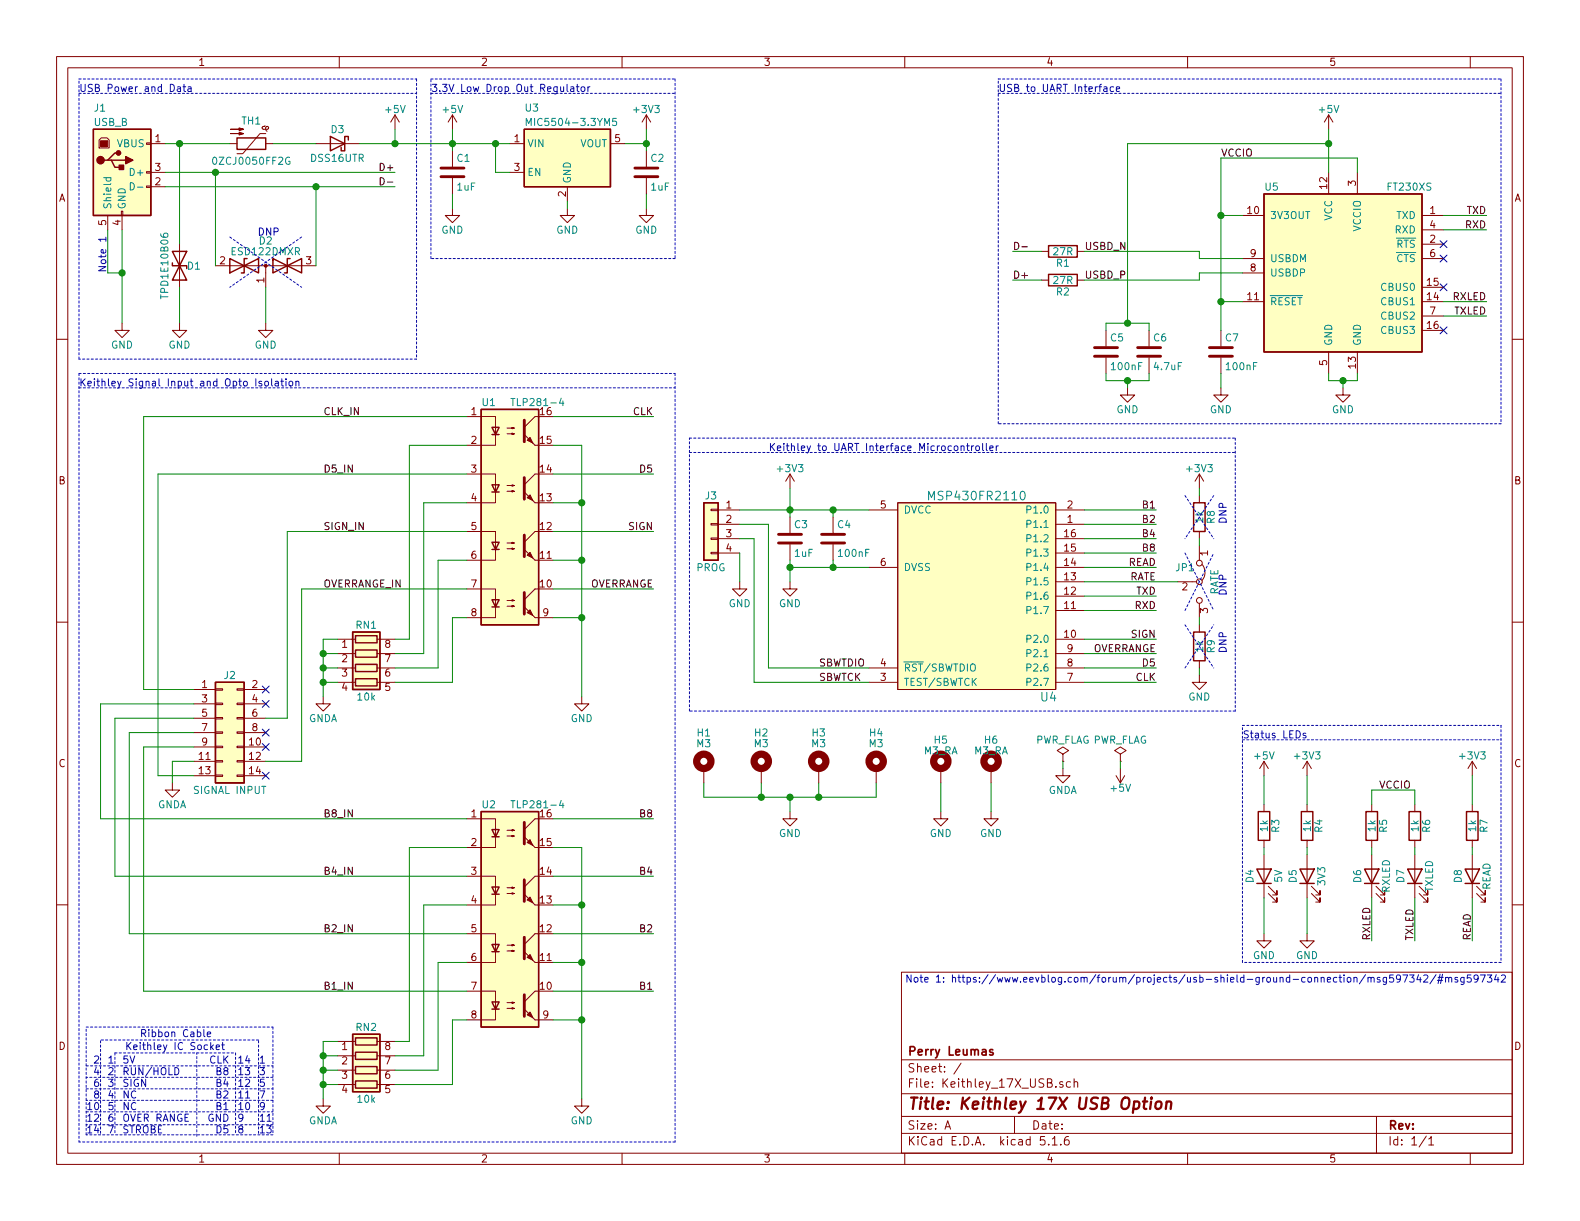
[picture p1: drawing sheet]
<svg xmlns="http://www.w3.org/2000/svg" width="279mm" height="216mm" viewBox="0 0 279 216" stroke-linecap="round" stroke-linejoin="round" font-family="sans-serif">
<g fill="none" stroke="#840000" stroke-width=".18">
<path d="M10 10h259.4v195.9h-259.4zM12 12h255.4v191.9h-255.4zM60 10v2M110 10v2M160 10v2M210 10v2M260 10v2M17.5 24.8l.4-.4h1l.4 .4v1.4h-1.8zM19 38.1v2.5M21.5 37.3h.2v.8h-.2zM21.6 38.1v2.5M25.9 32.9h.8v.2h-.8z"/>
<path d="M25.9 30.4h.8v.2h-.8zM25.9 25.3h.8v.2h-.8zM26.7 25.4h2.5M26.7 30.5h2.5M26.7 33h2.5M40.6 25.4h1.3M46.9 22.2l-.2 .2h-.2l-.1 .3 .1 .2h.8l.2-.2-.1-.3h-.3l-.1 .3v.3l.2 .2M47 23.6h-1l-3.1 3.6h-1M47 25.4h1.3M55.9 25.4h7.6M69.8 20.3l-.7 1.3M69.8 20.3v2.6"/>
<path d="M69.8 20.3l.8 1.3M80 36.8v1.3h1.3l-1.3 1.3-1.3-1.3h1.3M80 20.3l-.8 1.3M80 20.3v2.6M80 26.7v2.8M80 31.5v2.8M80 20.3l.8 1.3M90.2 25.4h2.5M90.2 30.5h2.5M100.3 36.8v1.3h1.3l-1.3 1.3-1.2-1.3h1.2M100.3 33v2.6M107.9 25.4h2.6"/>
<path d="M114.3 36.8v1.3h1.3l-1.3 1.3-1.3-1.3h1.3M114.3 20.3v2.6M114.3 26.7v2.8M114.3 31.5v2.8M114.3 20.3l-.8 1.3M114.3 20.3l.8 1.3M219.7 38.1h3.8M234.9 20.3l-.7 1.3M234.9 20.3v2.6M234.9 30.5v3.8M234.9 20.3l.8 1.3M240 30.5v3.8"/>
<path d="M251.5 38.1h3.8M10 60h2M21.6 57.2v1.2h1.3l-1.3 1.3-1.3-1.3h1.3M31.7 57.2v1.2h1.3l-1.3 1.3-1.2-1.3h1.2M31.7 43.2v7.6M38.1 47h17.8M47 57.2v1.2h1.3l-1.3 1.3-1.3-1.3h1.3M47 47v3.8M184.1 49.5h1.3M184.1 44.5h1.3M190.5 49.5h1.3M190.5 44.5h1.3"/>
<path d="M195.6 58.4v2.8M203.2 58.4v2.8M215.9 58.4v2.8M219.7 53.3h3.8M219.7 45.7h3.8M219.7 48.3h3.8M251.5 53.3h3.8M251.5 50.8h3.8M251.5 58.4h3.8M251.5 43.2h3.8M251.5 40.6h3.8M251.5 45.7h3.8"/>
<path d="M251.5 55.9h3.8M267.4 60h2M82.5 73.7h5.1v5h-5.1M89.7 76.7h1.2l-.3 .1v-.2l.3 .1M89.7 75.7h1.2l-.3 .1v-.2l.3 .1M94.6 78.7h.6M95.2 73.7h-.6l-1.9 1.9M195.6 63.2v2.8M199.4 68.6v1.3h1.3l-1.3 1.2-1.3-1.2h1.3M203.2 63.2v2.8M215.9 68.6v1.3h1.3l-1.3 1.2-1.3-1.2h1.3M215.9 63.2v2.8"/>
<path d="M234.9 62.2v3.8M237.5 68.6v1.3h1.3l-1.3 1.2-1.3-1.2h1.3M240 62.2v3.8M82.5 94h5.1v5.1h-5.1M82.5 83.8h5.1v5.1h-5.1M89.7 97h1.2l-.3 .2v-.3l.3 .1M89.7 96h1.2l-.3 .1v-.2l.3 .1M89.7 86.9h1.2l-.3 .1v-.3l.3 .2M89.7 85.9h1.2l-.3 .1v-.3l.3 .2M94.6 99.1h.6M94.6 88.9h.6M95.2 94h-.6l-1.9 1.9"/>
<path d="M95.2 83.8h-.6l-1.9 1.9M125.7 97.7h1.3v.2h-1.3zM125.7 95.1h1.3v.3h-1.3zM125.7 90h1.3v.3h-1.3zM125.7 92.6h1.3v.2h-1.3zM127 90.2h3.8M127 92.7h3.8M127 95.3h3.8M127 97.8h3.8M139.7 83.8v2.6M139.7 91.4v2.8M139.7 96.3v2.8"/>
<path d="M139.7 83.8l-.8 1.3M139.7 83.8l.8 1.3M147.3 91.4v2.8M147.3 96.3v2.8M153.7 90.2h5M158.7 88.9h28v33h-28zM186.7 90.2h5.1M186.7 92.7h5.1M186.7 95.3h5.1M186.7 97.8h5.1M212.1 83.8v2.6M212.1 87.6v1.3"/>
<path d="M212.1 94v1.3M212.1 96.5v2.6M212.1 83.8l-.8 1.3M212.1 83.8l.8 1.3M212.6 99.8a2.26 2.26 0 0 1 0 2.8M10 110h2M59.7 115.6h3.2M59.7 113h3.2M59.7 118.1h3.2M66.7 115.6h3.1M66.7 113h3.1M66.7 118.1h3.1"/>
<path d="M82.5 104.1h5.1v5.1h-5.1M89.7 107.2h1.2l-.3 .1v-.2l.3 .1M89.7 106.2h1.2l-.3 .1v-.3l.3 .2M94.6 109.2h3.2M95.2 104.1h-.6l-1.9 1.9M130.8 102.9v1.2h1.3l-1.3 1.3-1.3-1.3h1.3M139.7 102.9v1.2h1.3l-1.3 1.3-1.3-1.3h1.3M153.7 118.1h5M153.7 100.3h5M186.7 115.6h5.1M186.7 113h5.1M186.7 118.1h5.1"/>
<path d="M186.7 102.9h5.1M186.7 108h5.1M186.7 105.4h5.1M186.7 100.3h5.1M208.3 102.9h3.3M212.1 119.4v1.3h1.3l-1.3 1.2-1.3-1.2h1.3M212.1 106.7v2.5M212.1 110.5v1.3M212.1 116.8v1.3M267.4 110h2M30.5 138.4v1.3h-1.3l1.3 1.3 1.2-1.3h-1.2M34.3 121.9h3.8"/>
<path d="M34.3 132.1h3.8M34.3 134.6h3.8M34.3 137.2h3.8M34.3 124.5h3.8M34.3 127h3.8M34.3 129.5h3.8M38.1 134.5h1.3v.2h-1.3zM38.1 137h1.3v.3h-1.3zM38.1 132h1.3v.2h-1.3zM38.1 126.9h1.3v.2h-1.3zM38.1 124.3h1.3v.3h-1.3zM38.1 121.8h1.3v.2h-1.3z"/>
<path d="M38.1 129.4h1.3v.3h-1.3zM41.9 134.5h1.3v.2h-1.3zM41.9 137h1.3v.3h-1.3zM41.9 132h1.3v.2h-1.3zM41.9 126.9h1.3v.2h-1.3zM41.9 124.3h1.3v.3h-1.3zM41.9 121.8h1.3v.2h-1.3zM41.9 129.4h1.3v.3h-1.3zM43.2 121.9h3.8M43.2 132.1h3.8M43.2 134.6h3.8M43.2 137.2h3.8"/>
<path d="M43.2 124.5h3.8M43.2 127h3.8M43.2 129.5h3.8M57.1 123.2v1.3h1.3l-1.3 1.2-1.2-1.2h1.2M59.7 120.7h3.2M66.7 120.7h3.1M102.9 123.2v1.3h1.2l-1.2 1.2-1.3-1.2h1.3M124.5 135.9v2.5M134.6 135.9v2.5M144.8 135.9v2.5M153.7 120.7h5M154.9 135.9v2.5"/>
<path d="M166.4 135.9v2.5M175.3 135.9v2.5M186.7 120.7h5.1M188 133.4l1-.7-1-.6-1.1 .6 1.1 .7v1.2M188 134.6h.1M188 135.9v1.3h1.2l-1.2 1.2-1.3-1.2h1.3M197.4 137.2l.7 1.2M198.1 133.4l1-.7-1-.6-1 .6 1 .7v1.2M198.1 134.6h.1M198.1 135.9v2.5M198.9 137.2l-.8 1.2M223.5 134.6l-.7 1.3"/>
<path d="M223.5 134.6v2.6M223.5 134.6l.8 1.3M231.1 134.6l-.7 1.3M231.1 134.6v2.6M231.1 134.6l.8 1.3M260.3 134.6v2.6M260.3 134.6l-.7 1.3M260.3 134.6l.8 1.3M10 160h2M82.5 144.8h5.1v5.1h-5.1M82.5 154.9h5.1v5.1h-5.1M89.7 147.8h1.2l-.3 .2v-.3l.3 .1"/>
<path d="M89.7 146.8h1.2l-.3 .1v-.2l.3 .1M89.7 158h1.2l-.3 .1v-.2l.3 .1M89.7 157h1.2l-.3 .1v-.3l.3 .2M94.6 149.9h.6M95.2 144.8h-.6l-1.9 1.9M95.2 154.9h-.6l-1.9 1.9M139.7 143.5v1.3h1.3l-1.3 1.3-1.3-1.3h1.3M166.4 143.5v1.3h1.2l-1.2 1.3-1.3-1.3h1.3M175.3 143.5v1.3h1.2l-1.2 1.3-1.3-1.3h1.3M223.5 142.2v1.3M223.5 148.6v1.3M223.5 151.1v7.7"/>
<path d="M224.3 158l1.5 1.5v-.7v.7h-.8M224.3 156.7l1.5 1.5v-.7v.7h-.8M231.1 142.2v1.3M231.1 148.6v1.3M231.1 151.1v7.7M231.9 158l1.5 1.5v-.7v.7h-.7M231.9 156.7l1.5 1.5v-.7v.7h-.7M242.6 142.2v1.3M242.6 148.6v1.3M242.6 151.1v7.7M243.3 158l1.6 1.5v-.7v.7h-.8M243.3 156.7l1.6 1.5v-.7v.7h-.8"/>
<path d="M250.2 142.2v1.3M250.2 148.6v1.3M250.2 151.1v7.7M251 158l1.5 1.5v-.7v.7h-.8M251 156.7l1.5 1.5v-.7v.7h-.8M260.3 142.2v1.3M260.3 148.6v1.3M260.3 151.1v7.7M261.1 158l1.5 1.5v-.7v.7h-.7M261.1 156.7l1.5 1.5v-.7v.7h-.7M267.4 160h2M82.5 175.3h5.1v5h-5.1"/>
<path d="M82.5 165.1h5.1v5.1h-5.1M89.7 178.3h1.2l-.3 .1v-.2l.3 .1M89.7 177.3h1.2l-.3 .1v-.2l.3 .1M89.7 168.1h1.2l-.3 .2v-.3l.3 .1M89.7 167.1h1.2l-.3 .2v-.3l.3 .1M94.6 170.2h.6M94.6 160h.6M95.2 175.3h-.6l-1.9 1.9M95.2 165.1h-.6l-1.9 1.9M159.4 171.9h108v32h-108zM223.5 165.1v1.3h1.3l-1.3 1.2-1.3-1.2h1.3M231.1 165.1v1.3h1.3l-1.3 1.2-1.2-1.2h1.2"/>
<path d="M57.1 194.3v1.3h1.3l-1.3 1.3-1.2-1.3h1.2M59.7 186.7h3.2M59.7 184.2h3.2M59.7 189.2h3.2M59.7 191.8h3.2M66.7 186.7h3.1M66.7 184.2h3.1M66.7 189.2h3.1M66.7 191.8h3.1M94.6 180.3h3.2M102.9 194.3v1.3h1.2l-1.2 1.3-1.3-1.3h1.3M159.4 197.4h108"/>
<path d="M159.4 193.4h108M159.4 187.4h108M167.1 199.7l.5-1.5 .5 1.5M167.2 199.2h.8M170 188l-1.3 1.9M179.4 197.4v3M187.9 191.3h-.3l-.2 .2 .1 .2 .4 .1v.4h-.5M189.3 191.3h-.4l-.3 .2v.6l.3 .2 .4-.1M189.9 191.4l.2-.1h.4l.1 1M189.9 190.8v1.5M243.4 197.4v6.5M60 203.9v2"/>
<path d="M110 203.9v2M159.4 200.4h108M160 203.9v2M184.7 201h-.7l-.1 .7 .2-.2 .6 .1 .1 .2-.1 .5-.2 .2-.6-.2M185.4 202.3v.2M186.1 201.4l.4-.4v1.5M186.1 202.5h.8M187.6 202.3v.2M189 201a.62 .62 0 0 0-.8 .6l.1 .7 .2 .2 .5-.2 .1-.5-.1-.2-.5-.1-.3 .3M210 203.9v2M252.2 200.9l-1.2 1.9M252.7 201.4l.4-.4v1.5"/>
<path d="M252.7 202.5h.8M260 203.9v2"/>
<circle cx="212.1" cy="99.6" r=".51"/>
<circle cx="212.1" cy="106.2" r=".51"/>
<circle cx="212.1" cy="102.9" r=".51"/>
</g>
<path d="M202.1 194.8h.8M202.5 194.1l-.2 1.7v.2l.4 .1M203.6 194.8l-.2 1.3M203.6 194.1v.2M204.6 194.8a.53 .53 0 0 1 .8 .3l-.1 .6a.54 .54 0 0 1-.5 .4 .54 .54 0 0 1-.5-.4l.1-.6zM206.3 194.9a.5 .5 0 0 1 .8 .1l-.1 1.1M206.3 194.8l-.2 1.3" fill="none" stroke="#840000" stroke-width=".41"/>
<path d="M175.6 185.6h-.4l-.2 .2 .1 .2 .5 .1v.4h-.6" fill="none" stroke="#840000" stroke-width=".3"/>
<g fill="#ffffc2" stroke="#ffffc2" stroke-width=".18">
<path d="M38.1 120.7h5.1v17.7h-5.1z"/>
<path d="M124.5 88.9h2.5v10.2h-2.5z"/>
<path d="M62.4 111.8h4.8v10.1h-4.8z"/>
<path d="M85.1 143.5h10.1v38.1h-10.1z"/>
<path d="M223.5 34.3h28v27.9h-28z"/>
<path d="M85.1 72.4h10.1v38.1h-10.1z"/>
<path d="M92.7 22.9h15.2v10.1h-15.2z"/>
<path d="M62.4 182.9h4.8v10.1h-4.8z"/>
<path d="M158.7 88.9h28v33h-28z"/>
<path d="M16.5 22.9h10.2v15.2h-10.2z"/>
</g>
<g fill="none" stroke="#840000" stroke-width=".25">
<path d="M16.5 22.9h10.2v15.2h-10.2zM19 28.3h.7l.6 1.3h1.3M19.7 28.3h2.5M21 27.1h-.7l-1.3 1.2h-.6M41.9 24.4h5.1v2h-5.1zM58.4 24.1l2.6 1.3-2.6 1.3zM61.6 24.8v-.7h-.6v2.6h-.7v-.7M92.7 22.9h15.2v10.1h-15.2zM223.5 34.3h28v27.9h-28zM30.5 46.5v.5h2.5v.5M30.5 44.5l2.5 5h-2.5l2.5-5zM40.6 45.7v2.6l5.1-2.6v2.6z"/>
<path d="M43.7 45.7h-.5v2.6h-.5M48.3 45.7v2.6l5-2.6v2.6zM51.3 45.7h-.5v2.6h-.5M185.4 48.5h5.1v2h-5.1zM185.4 43.4h5.1v2.1h-5.1zM85.1 72.4h10.1v38.1h-10.1zM87 75.6h1.3l-.7 1.2zM87 76.8h1.3M87 95.9h1.3l-.7 1.3zM87 85.7h1.3l-.7 1.3zM87 97.2h1.3M87 87h1.3"/>
<path d="M124.5 88.9h2.5v10.2h-2.5zM211.1 88.9h2v5.1h-2zM62.4 111.8h4.8v10.1h-4.8zM62.9 114.9h3.8v1.3h-3.8zM62.9 112.4h3.8v1.3h-3.8zM62.9 117.5h3.8v1.2h-3.8zM87 106h1.3l-.7 1.3zM87 107.3h1.3M211.1 111.8h2v5h-2zM38.1 120.7h5.1v17.7h-5.1zM62.9 120h3.8v1.3h-3.8zM85.1 143.5h10.1v38.1h-10.1z"/>
<path d="M87 146.7h1.3l-.7 1.3zM87 156.8h1.3l-.7 1.3zM87 148h1.3M87 158.1h1.3M222.2 153.7h2.6l-1.3 2.5zM222.2 156.2h2.6M222.5 143.5h2v5.1h-2zM229.9 153.7h2.5l-1.3 2.5zM229.9 156.2h2.5M230.1 143.5h2.1v5.1h-2.1zM241.3 153.7h2.5l-1.2 2.5zM241.3 156.2h2.5"/>
<path d="M241.6 143.5h2v5.1h-2zM248.9 153.7h2.6l-1.3 2.5zM248.9 156.2h2.6M249.2 143.5h2v5.1h-2zM259.1 153.7h2.5l-1.3 2.5zM259.1 156.2h2.5M259.3 143.5h2.1v5.1h-2.1zM87 177.2h1.3l-.7 1.2zM87 167h1.3l-.7 1.3zM87 178.4h1.3M87 168.3h1.3M62.4 182.9h4.8v10.1h-4.8z"/>
<path d="M62.9 186.1h3.8v1.2h-3.8zM62.9 183.5h3.8v1.3h-3.8zM62.9 188.6h3.8v1.3h-3.8zM62.9 191.1h3.8v1.3h-3.8z"/>
</g>
<g fill="#840000" stroke="#840000" stroke-width=".18">
<path d="M92.7 148l1.9 1.9z"/>
<path d="M93.2 149l.5-.5 .5 1z"/>
<path d="M92.7 178.4l1.9 1.9z"/>
<path d="M92.7 168.3l1.9 1.9z"/>
<path d="M92.7 158.1l1.9 1.9z"/>
<path d="M93.2 179.5l.5-.6 .5 1.1z"/>
<path d="M93.7 168.8l.5 1-1-.5z"/>
<path d="M93.2 159.1l.5-.5 .5 1z"/>
<path d="M40.8 22.9h2.3l-.8 .2v-.5l.8 .3z"/>
<path d="M40.8 23.6h2.3l-.8 .3v-.5l.8 .2z"/>
<path d="M92.7 76.8l1.9 1.9z"/>
<path d="M93.2 77.9l.5-.6 .5 1.1z"/>
<path d="M92.7 107.3l1.9 1.9z"/>
<path d="M92.7 97.2l1.9 1.9z"/>
<path d="M92.7 87l1.9 1.9z"/>
<path d="M93.2 108.3l.5-.5 .5 1z"/>
<path d="M93.2 98.2l.5-.5 .5 1z"/>
<path d="M93.7 87.5l.5 1-1-.5z"/>
<path d="M17.8 24.9h1.2v1h-1.2z"/>
<circle cx="47" cy="47" r=".25"/>
</g>
<g fill="none" stroke="#840000" stroke-width=".51">
<path d="M78 31.2h4M78 29.7h4M112.3 31.2h4M112.3 29.7h4M92.7 74.3v3.8M193.5 63h4.1M193.5 61.5h4.1M201.2 63h4M201.2 61.5h4M213.9 63h4M213.9 61.5h4M92.7 94.6v3.8"/>
<path d="M92.7 84.5v3.8M137.7 96h4M137.7 94.5h4M145.3 96h4.1M145.3 94.5h4.1M92.7 104.8v3.8M92.7 145.4v3.8M92.7 155.6v3.8M92.7 175.9v3.8M92.7 165.7v3.8"/>
</g>
<g fill="none" stroke="#008484" stroke-width=".18">
<path d="M18.3 31.4h1.3M18.8 31.4v.4l.2 .2 .6-.1v-.5M23 32.3a.64 .64 0 0 1 .8 .6 .64 .64 0 0 1-.8 .7zM24.3 33.1h1M51.2 27.9a.59 .59 0 0 0-.7 .5 .59 .59 0 0 0 .7 .6l.1-.5h-.3M93.1 22.2v-1.3l.4 .9 .4-.9v1.3M109 20.9h-.6l-.1 .6 .2-.1 .5 .1v.6l-.2 .1-.5-.1M90.3 70.5h.8M99.2 70.4l-.3 .9h.8M99.5 70.9v.8M164.2 88.4v-1.5l.5 1.1 .5-1.1v1.5M180.5 87l.3-.1a.82 .82 0 0 1 .6 .6 .82 .82 0 0 1-.3 .8l-.2 .1a.84 .84 0 0 1-.4-1.4z"/>
<path d="M90.3 141.6h.8M99.2 141.5l-.3 .9h.8M99.5 142v.8"/>
</g>
<g fill="none" stroke="#840000" stroke-width="1.3">
<circle cx="124.5" cy="134.6" r="1.27"/>
<circle cx="134.6" cy="134.6" r="1.27"/>
<circle cx="144.8" cy="134.6" r="1.27"/>
<circle cx="154.9" cy="134.6" r="1.27"/>
<circle cx="166.4" cy="134.6" r="1.27"/>
<circle cx="175.3" cy="134.6" r="1.27"/>
</g>
<g fill="#840000" stroke="#840000" stroke-width=".25">
<path d="M21.1 29.2h.7v.8h-.7z"/>
<path d="M22.2 27.7l1.3 .6-1.3 .7z"/>
<circle cx="17.8" cy="28.3" r=".63"/>
<circle cx="21" cy="27.1" r=".38"/>
</g>
<g fill="none" stroke="#0000c2" stroke-width=".18" stroke-dasharray=".4 .4">
<path d="M14 14h59.7M14 16.5h59.7M73.7 14v49.5M76.2 16.5h43.2M76.2 14h43.2M119.4 14v31.7M176.5 14h88.9M176.5 16.5h88.9M265.4 14v60.9M40.6 41.9l12.7 8.9M53.3 41.9l-12.7 8.9M76.2 45.7v-31.7"/>
<path d="M119.4 45.7h-43.2M14 63.5v-49.5M14 66h105.4M14 68.6h105.4M14 66v135.9M73.7 63.5h-59.7M119.4 66v135.9M121.9 77.5h96.5M176.5 74.9v-60.9M218.4 77.5v48.2M265.4 74.9h-88.9M121.9 80h96.5"/>
<path d="M209.5 97.8l5.1 10.2M209.5 87.6l5.1 7.7M214.6 87.6l-5.1 7.7M209.5 118.1l5.1-7.6M209.5 110.5l5.1 7.6M209.5 108l5.1-10.2M121.9 125.7v-48.2M218.4 125.7h-96.5M219.7 128.3h45.7M219.7 130.8h45.7M265.4 128.3v41.9M219.7 170.2v-41.9"/>
<path d="M265.4 170.2h-45.7M15.2 188.5h33.1M15.2 192.5h33.1M15.2 196.6h33.1M15.2 181.6h33.1M17.8 184v16.7M20.3 186.2h21.4M20.3 186.2v14.5M41.7 186.2v14.5M45.7 183.9h-27.9M45.7 184v16.7M48.3 190.5h-33.1"/>
<path d="M48.3 194.6h-33.1M48.3 198.9h-33.1M48.3 181.6v19.1M15.2 200.7v-19.1M34.8 200.9v-14.7M48.3 200.7h-33.1M119.4 201.9h-105.4"/>
</g>
<g fill="none" stroke="#008400" stroke-width=".18">
<path d="M29.2 25.4h11.4M29.2 30.5h40.6M29.2 33h40.6M31.7 25.4v17.8M38.1 30.5v16.5M48.3 25.4h7.6M55.9 33v14M63.5 25.4h26.7M69.8 22.9v2.5M80 22.9v3.8M80 34.3v2.5M87.6 25.4v5.1h2.6"/>
<path d="M100.3 35.6v1.2M110.5 25.4h3.8M114.3 22.9v3.8M114.3 34.3v2.5M215.9 38.1h3.8M234.9 25.4h-35.5v31.8M234.9 22.9v7.6M240 30.5v-2.6h-24.1v30.5M255.3 38.1h7.6M19 40.6v7.7h2.6M21.6 40.6v16.6M31.7 50.8v6.4"/>
<path d="M47 50.8v6.4M179.1 44.5h5M179.1 49.5h5M191.8 44.5h20.3v1.2h7.6M195.6 58.4v-1.2h7.6v1.2M215.9 53.3h3.8M219.7 48.3h-7.6v1.2h-20.3M255.3 53.3h7.6M255.3 55.9h7.6M255.3 40.6h7.6M82.5 73.7h-57.1v48.2h8.9M82.5 78.7h-10.1v34.3h-2.6"/>
<path d="M97.8 78.7h5.1v44.5M97.8 73.7h17.8M195.6 66v1.3h7.6v-1.3M199.4 67.3v1.3M215.9 66v2.6M234.9 66v1.3h5.1v-1.3M237.5 67.3v1.3M82.5 99.1h-5v19h-7.7M82.5 83.8h-54.6v53.4h6.4M82.5 94h-31.7v33h-3.8M82.5 88.9h-7.6v26.7h-5.1M97.8 99.1h5.1"/>
<path d="M97.8 94h17.8M97.8 88.9h5.1M97.8 83.8h17.8M130.8 95.3h2.5v25.4h20.4M130.8 92.7h5.1v25.4h17.8M130.8 97.8v5.1M130.8 90.2h22.9M139.7 86.4v5M139.7 99.1v3.8M147.3 90.2v1.2M147.3 99.1v1.2M191.8 95.3h12.7"/>
<path d="M191.8 92.7h12.7M191.8 90.2h12.7M191.8 97.8h12.7M212.1 86.4v1.2M212.1 95.3v1.2M57.1 115.6h2.6M57.1 118.1h2.6M59.7 113h-2.6v10.2M82.5 104.1h-29.2v30.5h-6.3M82.5 109.2h-2.5v11.5h-10.2M97.8 109.2h5.1M97.8 104.1h17.8"/>
<path d="M139.7 100.3h14M191.8 113h12.7M191.8 100.3h12.7M191.8 115.6h12.7M191.8 118.1h12.7M191.8 102.9h16.5M191.8 105.4h12.7M191.8 108h12.7M212.1 109.2v1.3M212.1 118.1v1.3M34.3 134.6h-3.8v3.8M34.3 132.1h-8.9v43.2h57.1"/>
<path d="M34.3 127h-14v27.9h62.2M34.3 124.5h-16.5v20.3h64.7M34.3 129.5h-11.4v35.6h59.6M57.1 120.7h2.6M124.5 138.4v2.6h30.4v-2.6M134.6 138.4v2.6M144.8 138.4v2.6M166.4 138.4v5.1M175.3 138.4v5.1M188 134.6v1.3M191.8 120.7h12.7M198.1 134.6v1.3"/>
<path d="M223.5 137.2v5M231.1 137.2v5M260.3 137.2v5M82.5 149.9h-10.1v34.3h-2.6M97.8 149.9h5.1v44.4M97.8 144.8h17.8M97.8 154.9h17.8M139.7 141v2.5M223.5 149.9v1.2M223.5 158.8v6.3M231.1 149.9v1.2M231.1 158.8v6.3"/>
<path d="M242.6 142.2v-2.5h7.6v2.5M242.6 149.9v1.2M242.6 158.8v7.6M250.2 149.9v1.2M250.2 158.8v7.6M260.3 149.9v1.2M260.3 158.8v7.6M82.5 160h-7.6v26.7h-5.1M82.5 170.2h-5v19h-7.7M97.8 175.3h17.8M97.8 165.1h17.8M97.8 170.2h5.1"/>
<path d="M97.8 160h5.1M57.1 186.7h2.6M57.1 189.2h2.6M57.1 191.8h2.6M59.7 184.2h-2.6v10.1M82.5 180.3h-2.5v11.5h-10.2M97.8 180.3h5.1"/>
</g>
<path d="M67.2 31.4a.64 .64 0 0 1 .7 .7 .64 .64 0 0 1-.7 .6zM68.5 32.2h1M179.4 42.8a.64 .64 0 0 1 .8 .7 .64 .64 0 0 1-.8 .6zM180.7 43.6h1" fill="none" stroke="#000" stroke-width=".18"/>
<g fill="none" stroke="#0000c2" stroke-width=".18">
<path d="M31.4 15.4h.5v.8M31.9 15.6l-.4 .1-.2 .2 .1 .2h.5M32.4 15.3h.4M32.5 14.9v1.1l.3 .2M33.3 15.4h.5v.8M33.8 15.6l-.4 .1-.2 .2 .2 .3 .4-.1M100.3 14.9v1.1l.2 .2M100.9 15.4h.5l.1 .8M101.5 15.6l-.4 .1-.2 .2v.2h.6M101.9 15.3h.5M102.1 14.9v1.1l.3 .2M102.9 15.4l.3-.1 .2 .3-.1 .5-.3 .1-.3-.2z"/>
<path d="M104 15.3v.9M104.3 15.3l-.3 .3M195.2 15.4h.5l.1 .8M195.8 15.6l-.4 .1-.3 .2 .1 .2h.6M196.9 15.4l-.4-.1-.2 .3 .1 .5h.5M197.4 15.7l.6-.1-.1-.2-.3-.1-.2 .2 .1 .6h.4M18.7 42.3h-1.3l.4 .4M18.7 41.9v.8M46.3 67.5l-.3-.1-.2 .2v.2l.5 .1v.3h-.5M46.9 67.5l.3-.1 .3 .2v.4l-.3 .2h-.3l-.1-.2zM48 67v1.1l.2 .1M48.7 67.5h.5v.7"/>
<path d="M49.2 67.7l-.4 .1-.2 .1 .1 .3h.5M49.7 67.4h.4M49.8 67v1.1l.3 .1M50.6 67v.1M50.6 67.4v.8M51.2 67.5l.2-.1 .3 .1 .1 .5-.2 .2h-.2l-.2-.1zM52.3 67.5l.2-.1 .3 .1 .1 .7M52.3 67.4v.8M170 79l.1-.2 .3 .1 .1 .8M170 78.8v.9M170.9 78.8h.5M171.1 78.4v1.1l.3 .2"/>
<path d="M171.8 78.8v.9M172.2 78.8l-.4 .3M172.6 79l.2-.2 .4 .2v.5l-.1 .1-.3 .1-.2-.1zM173.8 78.4v1.1l.1 .2M174.4 78.4v1.1l.2 .2M175 79.2l.6-.1v-.2l-.4-.1-.2 .2 .1 .6h.5M176.2 78.8v.9M176.5 78.8l-.3 .3M230.9 129.7l-.3-.1-.2 .2 .1 .2 .4 .1v.3h-.5M241.9 172.9l.2-.1 .3 .1v.8M242.4 173l.2-.2 .3 .1 .1 .8M244 172.9l-.3-.1-.2 .2 .1 .2 .4 .1v.3h-.5"/>
<path d="M245.2 172.8v1l-.3 .3-.3-.1M245.2 172.9l-.4-.1-.2 .3 .1 .5h.5M246.4 172.4h-.6l-.1 .6 .5-.1 .3 .2v.3l-.3 .3-.5-.2M247.6 172.9l-.2 .3-.4-.1-.1-.2 .1-.4 .2-.1h.2l.2 .2a.97 .97 0 0 1-.2 1l-.4 .1M248.1 172.4h.8l-.5 1.3M249.3 172.4h.8l-.4 .5 .3 .1v.6l-.5 .1-.2-.2M250.9 172.3l-.4 .9h.8M251.2 172.8v.9M251.8 172.5l.4-.1 .3 .3-.8 1h.8M253.9 172.3l-1 1.7M254.2 173.4h.9M254.3 172.8h.9"/>
<path d="M254.7 172.3l-.4 1.6M255.1 172.3l-.4 1.6M255.6 172.9l.2-.1 .3 .1 .1 .8M255.6 172.8v.9M256.2 173l.2-.2 .3 .1v.8M257.8 172.9l-.3-.1-.2 .2v.2l.5 .1v.3h-.5M258.9 172.8v1.2l-.3 .1-.2-.1M258.9 172.9l-.4-.1-.2 .3 .1 .5h.5M260.1 172.4h-.6l-.1 .6 .2-.1 .5 .1v.5l-.2 .2-.5-.2M261.4 172.9l-.3 .3-.3-.1-.1-.2 .1-.4 .3-.1 .2 .1a.84 .84 0 0 1-.3 1.2h-.2M261.8 172.4h.9l-.6 1.3M263 172.4h.8l-.4 .5 .3 .1 .1 .4-.2 .3-.6-.2"/>
<path d="M264.6 172.3l-.3 .9h.8M264.9 172.8v.9M265.5 172.5l.5-.1 .2 .3v.2l-.8 .8h.8M22.4 184.3v1.3M22.6 184.9l.6 .7M23.2 184.3l-.8 .8M23.6 185.2l.7-.1-.1-.3h-.4l-.2 .1 .1 .6h.5M25 182.7h.7l.1-.2-.1-.3-.2-.2h-.5v1.3M25.3 182.7l.5 .6M30.9 188.8a.64 .64 0 0 1 .7 .6 .64 .64 0 0 1-.7 .6zM39.2 184.8h.5M39.4 184.3v1.1l.3 .2"/>
</g>
<g fill="#008400" stroke="#008400" stroke-width=".25">
<circle cx="102.9" cy="99.1" r=".51"/>
<circle cx="80" cy="25.4" r=".51"/>
<circle cx="57.2" cy="186.7" r=".51"/>
<circle cx="57.2" cy="120.7" r=".51"/>
<circle cx="21.6" cy="48.3" r=".51"/>
<circle cx="57.2" cy="118.1" r=".51"/>
<circle cx="57.2" cy="115.6" r=".51"/>
<circle cx="57.2" cy="189.2" r=".51"/>
<circle cx="69.9" cy="25.4" r=".51"/>
<circle cx="114.3" cy="25.4" r=".51"/>
<circle cx="102.9" cy="88.9" r=".51"/>
<circle cx="102.9" cy="109.2" r=".51"/>
<circle cx="199.4" cy="57.2" r=".51"/>
<circle cx="144.8" cy="141" r=".51"/>
<circle cx="235" cy="25.4" r=".51"/>
<circle cx="134.6" cy="141" r=".51"/>
<circle cx="199.4" cy="67.3" r=".51"/>
<circle cx="57.2" cy="191.8" r=".51"/>
<circle cx="139.7" cy="141" r=".51"/>
<circle cx="55.9" cy="33" r=".51"/>
<circle cx="38.1" cy="30.5" r=".51"/>
<circle cx="31.8" cy="25.4" r=".51"/>
<circle cx="215.9" cy="38.1" r=".51"/>
<circle cx="139.7" cy="90.2" r=".51"/>
<circle cx="237.5" cy="67.3" r=".51"/>
<circle cx="87.6" cy="25.4" r=".51"/>
<circle cx="102.9" cy="170.2" r=".51"/>
<circle cx="102.9" cy="180.3" r=".51"/>
<circle cx="215.9" cy="53.3" r=".51"/>
<circle cx="139.7" cy="100.3" r=".51"/>
<circle cx="147.3" cy="90.2" r=".51"/>
<circle cx="102.9" cy="160" r=".51"/>
<circle cx="147.3" cy="100.3" r=".51"/>
</g>
<g fill="none" stroke="#000084" stroke-width=".18">
<path d="M254.7 45.1l1.2 1.2M254.7 57.8l1.2 1.2M254.7 50.2l1.2 1.2M254.7 42.6l1.2 1.2M255.9 45.1l-1.2 1.2M255.9 57.8l-1.2 1.2M255.9 50.2l-1.2 1.2M255.9 42.6l-1.2 1.2M46.4 121.3l1.2 1.2M46.4 123.9l1.2 1.2M46.4 128.9l1.2 1.2M46.4 131.5l1.2 1.2"/>
<path d="M46.4 136.6l1.2 1.2M47.6 121.3l-1.2 1.2M47.6 123.9l-1.2 1.2M47.6 128.9l-1.2 1.2M47.6 131.5l-1.2 1.2M47.6 136.6l-1.2 1.2"/>
</g>
<text font-size="2.8" fill="#840000" x="160.4" y="196.2">Title: Keithley 17X USB Option</text>
<g font-size="2.1" fill="#008484">
<text x="164.9" y="88.5">MSP430FR2110</text>
<text x="184.1" y="124">U4</text>
</g>
<g font-size="2.1" fill="#840000">
<text x="160.4" y="189.6">Sheet: /</text>
<text x="160.4" y="186.6">Perry Leumas</text>
<text x="160.4" y="192.3">File: Keithley_17X_USB.sch</text>
<text x="160.4" y="202.5">KiCad E.D.A. kicad 5.1.6</text>
<text x="160.4" y="199.7">Size: A</text>
<text x="182.4" y="199.7">Date:</text>
<text x="245.4" y="199.7">Rev:</text>
<text x="245.4" y="202.5">Id: 1/1</text>
</g>
<g font-size="1.8" fill="#840000">
<text x="35" y="11.6">1</text>
<text x="85" y="11.6">2</text>
<text x="135" y="11.6">3</text>
<text x="185" y="11.6">4</text>
<text x="235" y="11.6">5</text>
<text x="27.5" y="25.1">1</text>
<text x="91" y="25.1">1</text>
<text x="108.7" y="25.1">5</text>
<text x="10.4" y="35.6">A</text>
<text x="27.5" y="32.8">2</text>
<text x="27.5" y="30.2">3</text>
<text x="91" y="30.2">3</text>
<text x="100.1" y="34.8" transform="rotate(-90 100.1 34.8)">2</text>
<text x="234.7" y="33.4" transform="rotate(-90 234.7 33.4)">12</text>
<text x="239.8" y="32.9" transform="rotate(-90 239.8 32.9)">3</text>
<text x="267.8" y="35.6">A</text>
<text x="18.8" y="39.9" transform="rotate(-90 18.8 39.9)">5</text>
<text x="21.3" y="39.9" transform="rotate(-90 21.3 39.9)">4</text>
<text x="220.6" y="37.8">10</text>
<text x="252.9" y="37.8">1</text>
<text x="252.9" y="40.4">4</text>
<text x="38.9" y="46.7">2</text>
<text x="54.1" y="46.7">3</text>
<text x="221.1" y="45.5">9</text>
<text x="252.9" y="42.9">2</text>
<text x="252.9" y="45.5">6</text>
<text x="46.7" y="50" transform="rotate(-90 46.7 50)">1</text>
<text x="220.6" y="53.1">11</text>
<text x="221.1" y="48">8</text>
<text x="252.4" y="53.1">14</text>
<text x="252.4" y="50.5">15</text>
<text x="252.4" y="58.2">16</text>
<text x="252.9" y="55.6">7</text>
<text x="234.7" y="64.6" transform="rotate(-90 234.7 64.6)">5</text>
<text x="239.8" y="65.1" transform="rotate(-90 239.8 65.1)">13</text>
<text x="83.3" y="73.4">1</text>
<text x="83.3" y="78.5">2</text>
<text x="83.3" y="83.6">3</text>
<text x="95.6" y="83.6">14</text>
<text x="95.6" y="78.5">15</text>
<text x="10.4" y="85.6">B</text>
<text x="83.3" y="88.6">4</text>
<text x="95.6" y="88.6">13</text>
<text x="128.4" y="89.9">1</text>
<text x="155.7" y="89.9">5</text>
<text x="188.7" y="89.9">2</text>
<text x="267.8" y="85.6">B</text>
<text x="83.3" y="93.7">5</text>
<text x="95.6" y="93.7">12</text>
<text x="128.4" y="92.5">2</text>
<text x="128.4" y="95">3</text>
<text x="188.3" y="95">16</text>
<text x="188.7" y="92.5">1</text>
<text x="83.3" y="98.8">6</text>
<text x="95.6" y="98.8">11</text>
<text x="128.4" y="97.5">4</text>
<text x="155.7" y="100.1">6</text>
<text x="188.3" y="100.1">14</text>
<text x="188.3" y="97.5">15</text>
<text x="213.6" y="98.3" transform="rotate(-90 213.6 98.3)">1</text>
<text x="83.3" y="103.9">7</text>
<text x="95.6" y="103.9">10</text>
<text x="188.3" y="107.7">11</text>
<text x="188.3" y="105.2">12</text>
<text x="188.3" y="102.6">13</text>
<text x="209.1" y="104.4">2</text>
<text x="83.3" y="109">8</text>
<text x="96" y="109">9</text>
<text x="188.3" y="112.8">10</text>
<text x="213.6" y="108.4" transform="rotate(-90 213.6 108.4)">3</text>
<text x="60.5" y="114.6">1</text>
<text x="60.5" y="117.1">2</text>
<text x="60.5" y="119.6">3</text>
<text x="68.1" y="114.6">8</text>
<text x="68.1" y="117.1">7</text>
<text x="68.1" y="119.6">6</text>
<text x="155.7" y="117.9">4</text>
<text x="188.7" y="117.9">8</text>
<text x="188.7" y="115.3">9</text>
<text x="35.7" y="121.7">1</text>
<text x="35.7" y="124.2">3</text>
<text x="44.6" y="121.7">2</text>
<text x="44.6" y="124.2">4</text>
<text x="60.5" y="122.2">4</text>
<text x="68.1" y="122.2">5</text>
<text x="155.7" y="120.4">3</text>
<text x="188.7" y="120.4">7</text>
<text x="35.7" y="126.7">5</text>
<text x="35.7" y="129.3">7</text>
<text x="35.7" y="131.8">9</text>
<text x="44.1" y="131.8">10</text>
<text x="44.6" y="126.7">6</text>
<text x="44.6" y="129.3">8</text>
<text x="10.4" y="135.6">C</text>
<text x="35.2" y="134.4">11</text>
<text x="35.2" y="136.9">13</text>
<text x="44.1" y="134.4">12</text>
<text x="44.1" y="136.9">14</text>
<text x="267.8" y="135.6">C</text>
<text x="83.3" y="144.5">1</text>
<text x="83.3" y="149.6">2</text>
<text x="95.6" y="149.6">15</text>
<text x="83.3" y="154.7">3</text>
<text x="95.6" y="154.7">14</text>
<text x="83.3" y="159.8">4</text>
<text x="95.6" y="159.8">13</text>
<text x="83.3" y="164.8">5</text>
<text x="95.6" y="164.8">12</text>
<text x="83.3" y="169.9">6</text>
<text x="95.6" y="169.9">11</text>
<text x="83.3" y="175">7</text>
<text x="95.6" y="175">10</text>
<text x="10.4" y="185.6">D</text>
<text x="60.5" y="185.7">1</text>
<text x="68.1" y="185.7">8</text>
<text x="83.3" y="180.1">8</text>
<text x="96" y="180.1">9</text>
<text x="267.8" y="185.6">D</text>
<text x="60.5" y="188.2">2</text>
<text x="60.5" y="190.8">3</text>
<text x="68.1" y="188.2">7</text>
<text x="68.1" y="190.8">6</text>
<text x="60.5" y="193.3">4</text>
<text x="68.1" y="193.3">5</text>
<text x="35" y="205.5">1</text>
<text x="85" y="205.5">2</text>
<text x="135" y="205.5">3</text>
<text x="185" y="205.5">4</text>
<text x="235" y="205.5">5</text>
</g>
<g font-size="1.8" fill="#0000c2">
<text x="14" y="16.3">USB Power and Data</text>
<text x="76.2" y="16.3">3.3V Low Drop Out Regulator</text>
<text x="176.5" y="16.3">USB to UART Interface</text>
<text x="45.8" y="41.7">DNP</text>
<text x="18.8" y="48.3" transform="rotate(-90 18.8 48.3)">Note 1</text>
<text x="14" y="68.3">Keithley Signal Input and Opto Isolation</text>
<text x="135.9" y="79.8">Keithley to UART Interface Microcontroller</text>
<text x="216.9" y="92.7" transform="rotate(-90 216.9 92.7)">DNP</text>
<text x="216.9" y="105.4" transform="rotate(-90 216.9 105.4)">DNP</text>
<text x="216.9" y="115.6" transform="rotate(-90 216.9 115.6)">DNP</text>
<text x="219.7" y="130.6">Status LEDs</text>
<text x="160" y="173.7">Note 1: https://www.eevblog.com/forum/projects/usb-shield-ground-connection/msg597342/#msg597342</text>
<text x="24.4" y="185.7">Keithley IC Socket</text>
<text x="26.2" y="183.4">Ribbon Cable</text>
<text x="16.8" y="188.1">2</text>
<text x="16.8" y="190.1">4</text>
<text x="19.3" y="188.1">1</text>
<text x="19.3" y="190.1">2</text>
<text x="21.6" y="188.1">5V</text>
<text x="21.6" y="190.1">RUN/HOLD</text>
<text x="37" y="188.1">CLK</text>
<text x="38.4" y="190.1">B8</text>
<text x="41.9" y="188.1">14</text>
<text x="41.9" y="190.1">13</text>
<text x="45.7" y="188.1">1</text>
<text x="45.7" y="190.1">3</text>
<text x="15.8" y="196.3">10</text>
<text x="16.8" y="192.2">6</text>
<text x="16.8" y="194.2">8</text>
<text x="19.3" y="192.2">3</text>
<text x="19.3" y="194.2">4</text>
<text x="19.3" y="196.3">5</text>
<text x="21.6" y="192.2">SIGN</text>
<text x="21.6" y="194.2">NC</text>
<text x="21.6" y="196.3">NC</text>
<text x="38.4" y="192.2">B4</text>
<text x="38.4" y="194.2">B2</text>
<text x="38.4" y="196.3">B1</text>
<text x="41.9" y="192.2">12</text>
<text x="41.9" y="194.2">11</text>
<text x="41.9" y="196.3">10</text>
<text x="45.7" y="192.2">5</text>
<text x="45.7" y="194.2">7</text>
<text x="45.7" y="196.3">9</text>
<text x="15.8" y="198.3">12</text>
<text x="15.8" y="200.4">14</text>
<text x="19.3" y="198.3">6</text>
<text x="19.3" y="200.4">7</text>
<text x="21.6" y="198.3">OVER RANGE</text>
<text x="21.6" y="200.4">STROBE</text>
<text x="36.7" y="198.3">GND</text>
<text x="38.4" y="200.4">D5</text>
<text x="41.9" y="198.3">9</text>
<text x="41.9" y="200.4">8</text>
<text x="45.7" y="198.3">11</text>
<text x="45.7" y="200.4">13</text>
</g>
<g font-size="1.8" fill="#008484">
<text x="16.6" y="22.3">USB_B</text>
<text x="16.7" y="19.7">J1</text>
<text x="42.8" y="22">TH1</text>
<text x="58.6" y="23.5">D3</text>
<text x="68.2" y="20">+5V</text>
<text x="78.4" y="20">+5V</text>
<text x="92.9" y="19.7">U3</text>
<text x="94.1" y="22.3">MIC5504-3.3YM5</text>
<text x="112.2" y="20">+3V3</text>
<text x="233.3" y="20">+5V</text>
<text x="20.8" y="26">VBUS</text>
<text x="38.1" y="29.1">0ZCJ0050FF2G</text>
<text x="55" y="28.6">DSS16UTR</text>
<text x="80.8" y="28.6">C1</text>
<text x="93.2" y="26">VIN</text>
<text x="102.5" y="26">VOUT</text>
<text x="115.1" y="28.6">C2</text>
<text x="23.3" y="31.1">D+</text>
<text x="80.9" y="33.7">1uF</text>
<text x="93.2" y="31.1">EN</text>
<text x="101" y="32.5" transform="rotate(-90 101 32.5)">GND</text>
<text x="115.2" y="33.7">1uF</text>
<text x="223.7" y="33.7">U5</text>
<text x="245.5" y="33.7">FT230XS</text>
<text x="19.7" y="37.1" transform="rotate(-90 19.7 37.1)">Shield</text>
<text x="22.2" y="37.1" transform="rotate(-90 22.2 37.1)">GND</text>
<text x="78.1" y="41.3">GND</text>
<text x="98.4" y="41.3">GND</text>
<text x="112.3" y="41.3">GND</text>
<text x="224.5" y="38.7">3V3OUT</text>
<text x="235.6" y="39" transform="rotate(-90 235.6 39)">VCC</text>
<text x="240.7" y="40.9" transform="rotate(-90 240.7 40.9)">VCCIO</text>
<text x="246.7" y="41.3">RXD</text>
<text x="246.9" y="38.7">TXD</text>
<text x="33.2" y="47.7">D1</text>
<text x="41.1" y="45.1">ESD122DMXR</text>
<text x="45.9" y="43.2">D2</text>
<text x="186.3" y="45.1">27R</text>
<text x="186.8" y="47.2">R1</text>
<text x="224.5" y="46.4">USBDM</text>
<text x="246.9" y="43.8">RTS</text>
<text x="246.9" y="46.4">CTS</text>
<text x="29.8" y="52.5" transform="rotate(-90 29.8 52.5)">TPD1E10B06</text>
<text x="186.3" y="50.2">27R</text>
<text x="186.8" y="52.2">R2</text>
<text x="224.5" y="54">RESET</text>
<text x="224.5" y="48.9">USBDP</text>
<text x="244.4" y="54">CBUS1</text>
<text x="244.4" y="51.4">CBUS0</text>
<text x="244.4" y="59.1">CBUS3</text>
<text x="244.4" y="56.5">CBUS2</text>
<text x="19.6" y="61.6">GND</text>
<text x="29.8" y="61.6">GND</text>
<text x="45" y="61.6">GND</text>
<text x="196.4" y="60.4">C5</text>
<text x="196.7" y="65.5">100nF</text>
<text x="204" y="60.4">C6</text>
<text x="204.2" y="65.5">4.7uF</text>
<text x="216.7" y="60.4">C7</text>
<text x="217" y="65.5">100nF</text>
<text x="235.6" y="61.2" transform="rotate(-90 235.6 61.2)">GND</text>
<text x="240.7" y="61.2" transform="rotate(-90 240.7 61.2)">GND</text>
<text x="85.3" y="71.8">U1</text>
<text x="91.1" y="71.8">TLP281-4</text>
<text x="95.6" y="73.4">16</text>
<text x="197.4" y="73.1">GND</text>
<text x="213.9" y="73.1">GND</text>
<text x="235.5" y="73.1">GND</text>
<text x="137.6" y="83.5">+3V3</text>
<text x="210" y="83.5">+3V3</text>
<text x="124.8" y="88.3">J3</text>
<text x="140.5" y="93.4">C3</text>
<text x="148.2" y="93.4">C4</text>
<text x="159.8" y="90.8">DVCC</text>
<text x="182" y="93.3">P1.1</text>
<text x="182" y="95.9">P1.2</text>
<text x="182" y="90.8">P1.0</text>
<text x="212.8" y="92.4" transform="rotate(-90 212.8 92.4)">1k</text>
<text x="214.8" y="92.6" transform="rotate(-90 214.8 92.6)">R8</text>
<text x="123.1" y="101">PROG</text>
<text x="140.6" y="98.5">1uF</text>
<text x="148.4" y="98.5">100nF</text>
<text x="159.8" y="101">DVSS</text>
<text x="182" y="101">P1.4</text>
<text x="182" y="98.4">P1.3</text>
<text x="208" y="101">JP1</text>
<text x="128.9" y="107.4">GND</text>
<text x="137.7" y="107.4">GND</text>
<text x="182" y="106">P1.6</text>
<text x="182" y="103.5">P1.5</text>
<text x="215.4" y="105.3" transform="rotate(-90 215.4 105.3)">RATE</text>
<text x="63" y="111.2">RN1</text>
<text x="182" y="113.7">P2.0</text>
<text x="182" y="108.6">P1.7</text>
<text x="159.8" y="118.7">RST/SBWTDIO</text>
<text x="182" y="118.7">P2.6</text>
<text x="182" y="116.2">P2.1</text>
<text x="212.8" y="115.3" transform="rotate(-90 212.8 115.3)">1k</text>
<text x="214.8" y="115.4" transform="rotate(-90 214.8 115.4)">R9</text>
<text x="39.7" y="120.1">J2</text>
<text x="63.3" y="123.9">10k</text>
<text x="159.8" y="121.3">TEST/SBWTCK</text>
<text x="182" y="121.3">P2.7</text>
<text x="210.1" y="123.9">GND</text>
<text x="54.6" y="127.7">GNDA</text>
<text x="100.9" y="127.7">GND</text>
<text x="123.3" y="130.2">H1</text>
<text x="133.5" y="130.2">H2</text>
<text x="143.7" y="130.2">H3</text>
<text x="153.8" y="130.2">H4</text>
<text x="165.3" y="131.5">H5</text>
<text x="174.1" y="131.5">H6</text>
<text x="183" y="131.5">PWR_FLAG PWR_FLAG</text>
<text x="123.2" y="132.1">M3</text>
<text x="133.4" y="132.1">M3</text>
<text x="143.6" y="132.1">M3</text>
<text x="153.7" y="132.1">M3</text>
<text x="163.4" y="133.4">M3_RA</text>
<text x="172.3" y="133.4">M3_RA</text>
<text x="221.9" y="134.3">+5V</text>
<text x="229.1" y="134.3">+3V3</text>
<text x="258.3" y="134.3">+3V3</text>
<text x="27.9" y="142.9">GNDA</text>
<text x="34.4" y="140.4">SIGNAL INPUT</text>
<text x="85.3" y="142.9">U2</text>
<text x="91.1" y="142.9">TLP281-4</text>
<text x="185.4" y="140.4">GNDA</text>
<text x="196.5" y="140">+5V</text>
<text x="95.6" y="144.5">16</text>
<text x="137.7" y="148">GND</text>
<text x="164.4" y="148">GND</text>
<text x="173.3" y="148">GND</text>
<text x="224.2" y="147" transform="rotate(-90 224.2 147)">1k</text>
<text x="226.2" y="147.2" transform="rotate(-90 226.2 147.2)">R3</text>
<text x="231.8" y="147" transform="rotate(-90 231.8 147)">1k</text>
<text x="233.9" y="147.2" transform="rotate(-90 233.9 147.2)">R4</text>
<text x="243.3" y="147" transform="rotate(-90 243.3 147)">1k</text>
<text x="245.3" y="147.2" transform="rotate(-90 245.3 147.2)">R5</text>
<text x="250.9" y="147" transform="rotate(-90 250.9 147)">1k</text>
<text x="252.9" y="147.2" transform="rotate(-90 252.9 147.2)">R6</text>
<text x="261" y="147" transform="rotate(-90 261 147)">1k</text>
<text x="263.1" y="147.2" transform="rotate(-90 263.1 147.2)">R7</text>
<text x="221.7" y="156.1" transform="rotate(-90 221.7 156.1)">D4</text>
<text x="226.7" y="156" transform="rotate(-90 226.7 156)">5V</text>
<text x="229.3" y="156.1" transform="rotate(-90 229.3 156.1)">D5</text>
<text x="234.4" y="156.5" transform="rotate(-90 234.4 156.5)">3V3</text>
<text x="240.7" y="156.1" transform="rotate(-90 240.7 156.1)">D6</text>
<text x="245.8" y="157.9" transform="rotate(-90 245.8 157.9)">RXLED</text>
<text x="248.3" y="156.1" transform="rotate(-90 248.3 156.1)">D7</text>
<text x="253.4" y="157.8" transform="rotate(-90 253.4 157.8)">TXLED</text>
<text x="258.5" y="156.1" transform="rotate(-90 258.5 156.1)">D8</text>
<text x="263.6" y="157.4" transform="rotate(-90 263.6 157.4)">READ</text>
<text x="221.6" y="169.6">GND</text>
<text x="229.2" y="169.6">GND</text>
<text x="63" y="182.3">RN2</text>
<text x="63.3" y="195">10k</text>
<text x="54.6" y="198.8">GNDA</text>
<text x="100.9" y="198.8">GND</text>
</g>
<g font-size="1.8">
<text x="215.9" y="27.7">VCCIO</text>
<text x="67.5" y="30.2">D+</text>
<text x="259.2" y="40.4">RXD</text>
<text x="259.4" y="37.8">TXD</text>
<text x="191.8" y="44.2">USBD_N</text>
<text x="179.1" y="49.3">D+</text>
<text x="191.8" y="49.3">USBD_P</text>
<text x="256.9" y="53.1">RXLED</text>
<text x="257.1" y="55.6">TXLED</text>
<text x="57.1" y="73.4">CLK_IN</text>
<text x="111.9" y="73.4">CLK</text>
<text x="57.1" y="83.6">D5_IN</text>
<text x="113.3" y="83.6">D5</text>
<text x="202.2" y="89.9">B1</text>
<text x="57.1" y="93.7">SIGN_IN</text>
<text x="111.3" y="93.7">SIGN</text>
<text x="202.2" y="92.5">B2</text>
<text x="202.2" y="95">B4</text>
<text x="199.5" y="100.1">READ</text>
<text x="202.2" y="97.5">B8</text>
<text x="57.1" y="103.9">OVERRANGE_IN</text>
<text x="104.2" y="103.9">OVERRANGE</text>
<text x="199.6" y="102.6">RATE</text>
<text x="200.7" y="107.7">RXD</text>
<text x="200.9" y="105.2">TXD</text>
<text x="200.2" y="112.8">SIGN</text>
<text x="144.8" y="117.9">SBWTDIO</text>
<text x="193.1" y="115.3">OVERRANGE</text>
<text x="202.2" y="117.9">D5</text>
<text x="144.8" y="120.4">SBWTCK</text>
<text x="200.8" y="120.4">CLK</text>
<text x="243.8" y="139.4">VCCIO</text>
<text x="57.1" y="144.5">B8_IN</text>
<text x="113.3" y="144.5">B8</text>
<text x="57.1" y="154.7">B4_IN</text>
<text x="113.3" y="154.7">B4</text>
<text x="57.1" y="164.8">B2_IN</text>
<text x="113.3" y="164.8">B2</text>
<text x="242.3" y="166.4" transform="rotate(-90 242.3 166.4)">RXLED</text>
<text x="249.9" y="166.4" transform="rotate(-90 249.9 166.4)">TXLED</text>
<text x="260.1" y="166.4" transform="rotate(-90 260.1 166.4)">READ</text>
<text x="57.1" y="175">B1_IN</text>
<text x="113.3" y="175">B1</text>
</g>
</svg>
